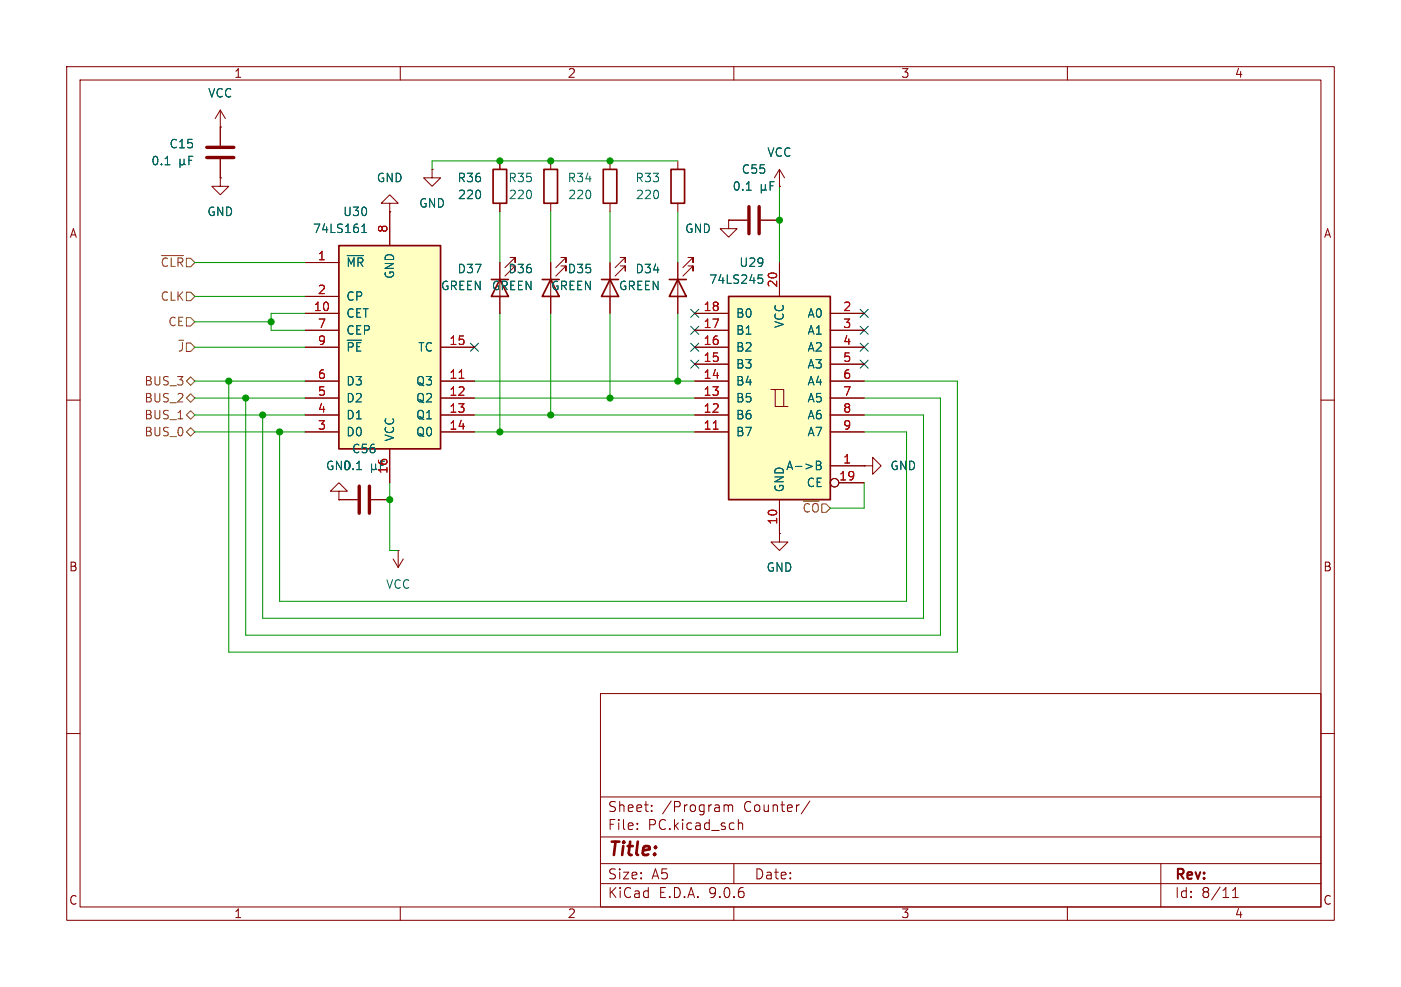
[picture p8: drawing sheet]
<svg xmlns="http://www.w3.org/2000/svg" width="210mm" height="148mm" viewBox="0 0 210 148" stroke-linecap="round" stroke-linejoin="round" font-family="sans-serif">
<g fill="none" stroke="#840000" stroke-width=".15">
<path d="M10 10h190v128h-190zM12 12h186v124h-186zM33 19.1h.1M33 16.5v5.3M33 16.5l.8 1.3M33 16.5l-.7 1.3M60 10v2M110 10v2M160 10v2M33 26.7v1.2h-1.3l1.3 1.3 1.3-1.3h-1.3M33 26.7h.1M33 23.9v2.8"/>
<path d="M64.8 25.4v1.3h-1.3l1.3 1.2 1.2-1.2h-1.2M64.8 25.4h.1M101.6 24.1v1.3M101.6 30.5v1.3M109.2 33v1.3h-1.3l1.3 1.3 1.3-1.3h-1.3M109.2 33h.1M109.2 33h2.8M114 33h2.8M116.8 27.9h.1M116.8 25.4l.8 1.3M116.8 25.4l-.7 1.3M116.8 25.4v2.5"/>
<path d="M10 60h2M129.5 69.9h1.3v1.2l1.3-1.2-1.3-1.3v1.3M129.5 69.9h.1M198 60h2M116.8 80v1.3h-1.2l1.2 1.3 1.3-1.3h-1.3M116.8 80h.1M10 110h2M90 104h108v32h-108zM90 119.5h108M198 110h2M60 136v2M90 132.5h108"/>
<path d="M90 129.5h108M90 125.5h108M95.5 124.2v.2M95.5 123.5v.1M97.7 121.5v.2M97.7 120.8v.1M108.5 120.7v1M108.5 120.8a.37 .37 0 0 1 .7 .1M109.2 120.9l.2-.2 .4 .1v.9M109.2 120.9v.8M110 136v2M110 129.5v3"/>
<path d="M110.7 122.9v1.5M110.7 123.5a.37 .37 0 0 1 .6 .1v.8M121.4 120.1l-1.3 1.9M160 136v2M174 129.5v6.5M184.8 134.6h.8M184.8 133.5l.4-.4v1.5"/>
</g>
<path d="M100.6 25.4h2v5.1h-2z" fill="none" stroke="#840000" stroke-width=".25"/>
<path d="M31 22.1h4.1M31 23.6h4.1M112.3 31v4.1M113.8 31v4.1" fill="none" stroke="#840000" stroke-width=".51"/>
<g fill="none" stroke="#006464" stroke-width=".15">
<path d="M24.7 24.7h.8M27 24.5l.2 .2h.2l.2-.2M27 23.9v1.2M27.6 24.5l.2 .2M27.6 23.9v.6M28.3 24h.4M28.9 23.4h-.6v1.3M111.9 28.5h.7M114.1 28.3l.2 .2h.2l.2-.2M114.1 27.7v1.2M114.7 28.3l.2 .2M114.7 27.7v.6"/>
<path d="M115.4 27.9h.5M116.1 27.2h-.7v1.3"/>
</g>
<path d="M50.8 36.8h15.2v30.5h-15.2z" fill="#ffffc2"/>
<path d="M50.8 36.8h15.2v30.5h-15.2zM81.5 25.4h2.1v5.1h-2.1zM90.4 25.4h2.1v5.1h-2.1z" fill="none" stroke="#840000" stroke-width=".25"/>
<g fill="none" stroke="#840000" stroke-width=".15">
<path d="M45.7 39.4h5.1M58.4 30.5h-1.3l1.3-1.3 1.3 1.3h-1.3v1.3M58.4 31.8h.1M58.4 31.8v5M82.5 24.1v1.3M82.5 30.5v1.3M91.4 24.1v1.3M91.4 30.5v1.3M45.7 59.7h5.1M45.7 57.2h5.1M45.7 52.1h5.1M45.7 49.5h5.1"/>
<path d="M45.7 47h5.1M45.7 44.5h5.1M66 59.7h5.1M66 57.2h5.1M66 52.1h5.1M45.7 64.8h5.1M45.7 62.2h5.1M58.4 67.3v5.1M66 64.8h5.1M66 62.2h5.1"/>
</g>
<path d="M52 38.3h2.5M54.2 34.9h.7M54.2 34l.4-.4v1.3" fill="none" stroke="#006464" stroke-width=".15"/>
<path d="M68.8 56.7h.7" fill="none" stroke="#a90000" stroke-width=".15"/>
<path d="M109.2 44.5h15.3v30.4h-15.3z" fill="#ffffc2"/>
<g fill="none" stroke="#840000" stroke-width=".15">
<path d="M33 19.1h.1M33 19.1v2.7M33 26.7h.1M33 23.9v2.8M45.7 39.4h5.1M58.4 31.8h.1M58.4 31.8v5M64.8 25.4h.1M74.9 24.1v1.3M74.9 30.5v1.3M74.9 39.4v7.6M76.5 38.6h.7v.8v-.8l-1.5 1.5"/>
<path d="M82.5 39.4v7.6M84.1 38.6h.7v.8v-.8l-1.5 1.5M84.1 39.9h.7v.7v-.7l-1.5 1.5M91.4 39.4v7.6M93 38.6h.7v.8v-.8l-1.5 1.5M93 39.9h.7v.7v-.7l-1.5 1.5M101.6 39.4v7.6M103.1 38.6h.8v.8v-.8l-1.5 1.5M103.1 39.9h.8v.7v-.7l-1.5 1.5M109.2 33h.1M109.2 33h2.8M114 33h2.8"/>
<path d="M116.8 27.9h.1M116.8 39.4v5.1M45.7 47h5.1M45.7 49.5h5.1M45.7 52.1h5.1M45.7 57.2h5.1M45.7 59.7h5.1M45.7 44.5h5.1M66 52.1h5.1M66 57.2h5.1M66 59.7h5.1M104.1 47h5.1"/>
<path d="M104.1 49.5h5.1M104.1 52.1h5.1M104.1 54.6h5.1M104.1 57.2h5.1M104.1 59.7h5.1M115.6 58.4h.6v2.6h1.9M116.2 58.4h1.3v2.6M124.5 47h5M124.5 49.5h5M124.5 52.1h5M124.5 54.6h5M124.5 57.2h5"/>
<path d="M124.5 59.7h5M45.7 62.2h5.1M45.7 64.8h5.1M50.8 73.7h-1.3l1.3-1.3 1.3 1.3h-1.3v1.2M50.8 74.9h.1M50.8 74.9h2.8M55.6 74.9h2.8M58.4 67.3v5.1M66 62.2h5.1M66 64.8h5.1M104.1 62.2h5.1M104.1 64.8h5.1"/>
<path d="M116.8 74.9v5.1M124.5 62.2h5M124.5 64.8h5M124.5 69.9h5M125.7 72.4h3.8M129.5 69.9h.1M58.9 83.8l.8 1.3M59.7 82.6h.1M59.7 82.6v2.5M60.5 83.8l-.8 1.3M116.8 80h.1"/>
<circle cx="125.1" cy="72.4" r=".63"/>
</g>
<path d="M73.9 25.4h2v5.1h-2zM74.9 41.9l1.3 2.6h-2.5zM81.3 41.9h2.5M82.5 41.9l1.3 2.6h-2.5zM90.2 41.9h2.5M91.4 41.9l1.3 2.6h-2.5zM100.3 41.9h2.6M101.6 41.9l1.3 2.6h-2.6zM109.2 44.5h15.3v30.4h-15.3z" fill="none" stroke="#840000" stroke-width=".25"/>
<g fill="none" stroke="#006464" stroke-width=".15">
<path d="M24.7 24.7h.8M27 24.5l.2 .2h.2l.2-.2M27 23.9v1.2M27.6 24.5l.2 .2M27.6 23.9v.6M28.3 24h.4M28.9 23.4h-.6v1.3M52 38.3h2.5M54.2 34.9h.7M54.2 34l.4-.4v1.3M111.9 28.5h.7M114.1 28.3l.2 .2h.2l.2-.2"/>
<path d="M114.1 27.7v1.2M114.7 28.3l.2 .2M114.7 27.7v.6M115.4 27.9h.5M116.1 27.2h-.7v1.3M113.7 41.2h.6M113.8 41.7h.3l.2 .2-.1 .5-.4 .1M53.5 70.4h.7M55.7 70.2l.2 .2h.2l.2-.2M55.7 69.6v1.3M56.3 70.2l.1 .2M56.3 69.6v.6"/>
<path d="M122.4 69.2h.4l.2 .1v.2l-.2 .3a.34 .34 0 0 1 .3 .3 .34 .34 0 0 1-.2 .3h-.5zM122.4 69.8h.4"/>
</g>
<path d="M68.8 56.7h.7M106.9 64.4h.7" fill="none" stroke="#a90000" stroke-width=".15"/>
<path d="M53.8 72.9v4.1M55.4 72.9v4.1" fill="none" stroke="#840000" stroke-width=".51"/>
<path d="M24.2 38.3h3.3M26.8 51h.7M27.9 47.6h.7l.6 .7-.6 .6h-.7zM27.9 43.8h.7l.6 .7-.6 .6h-.7zM27.9 59.7l.7-.6 .6 .6-.6 .6zM27.9 57.2l.7-.7 .6 .7-.6 .6zM27.9 64.8l.7-.7 .6 .7-.6 .6zM27.9 62.2l.7-.6 .6 .6-.6 .7z" fill="none" stroke="#725600" stroke-width=".15"/>
<g fill="none" stroke="#009600" stroke-width=".15">
<path d="M29.2 39.4h16.5M74.9 31.8v7.6M82.5 31.8v7.6M91.4 31.8v7.6M101.6 24.1h-36.8v1.3M101.6 31.8v7.6M116.8 27.9v11.5M29.2 59.7h16.5M29.2 57.2h16.5M29.2 52.1h16.5M29.2 44.5h16.5M29.2 48.3h11.4"/>
<path d="M34.3 57.2v40.6h109.2v-40.6h-14M36.8 59.7v35.6h104.2v-35.6h-11.5M45.7 47h-5.1v2.5h5.1M71.1 59.7h33M71.1 57.2h33M74.9 47v17.8M82.5 47v15.2M91.4 47v12.7M101.6 47v10.2M29.2 62.2h16.5M29.2 64.8h16.5M39.4 62.2v30.5h99v-30.5h-8.9"/>
<path d="M41.9 64.8v25.4h94v-25.4h-6.4M58.4 72.4v10.2h1.3M71.1 62.2h33M71.1 64.8h33M129.5 72.4v3.8h-5"/>
</g>
<g fill="none" stroke="#000084" stroke-width=".15">
<path d="M70.5 51.5l1.2 1.2M71.7 51.5l-1.2 1.2M103.5 46.4l1.2 1.2M103.5 48.9l1.2 1.2M103.5 51.5l1.2 1.2M103.5 54l1.2 1.2M104.7 46.4l-1.2 1.2M104.7 48.9l-1.2 1.2M104.7 51.5l-1.2 1.2M104.7 54l-1.2 1.2M128.9 46.4l1.2 1.2M128.9 48.9l1.2 1.2"/>
<path d="M128.9 51.5l1.2 1.2M128.9 54l1.2 1.2M130.1 46.4l-1.2 1.2M130.1 48.9l-1.2 1.2M130.1 51.5l-1.2 1.2M130.1 54l-1.2 1.2"/>
</g>
<g fill="#009600" stroke="#009600" stroke-width=".15">
<circle cx="74.9" cy="64.8" r=".46"/>
<circle cx="91.4" cy="59.7" r=".46"/>
<circle cx="82.5" cy="62.2" r=".46"/>
<circle cx="41.9" cy="64.8" r=".46"/>
<circle cx="58.4" cy="74.9" r=".46"/>
<circle cx="40.6" cy="48.3" r=".46"/>
<circle cx="36.8" cy="59.7" r=".46"/>
<circle cx="39.4" cy="62.2" r=".46"/>
<circle cx="34.3" cy="57.2" r=".46"/>
<circle cx="82.5" cy="24.1" r=".46"/>
<circle cx="74.9" cy="24.1" r=".46"/>
<circle cx="101.6" cy="57.2" r=".46"/>
<circle cx="91.4" cy="24.1" r=".46"/>
<circle cx="116.8" cy="33" r=".46"/>
</g>
<text font-size="2.8" fill="#840000" x="91" y="128.9">Title:</text>
<g font-size="2.1" fill="#840000">
<text x="91" y="124.7">File:</text>
<text x="91" y="122">Sheet:</text>
<text x="97.1" y="124.7">PC.kicad_sch</text>
<text x="99.2" y="122">/Program</text>
<text x="111.5" y="122">Counter/</text>
<text x="91" y="134.9">KiCad</text>
<text x="91" y="132.1">Size:</text>
<text x="97.7" y="132.1">A5</text>
<text x="98.7" y="134.9">E.D.A.</text>
<text x="106.3" y="134.9">9.0.6</text>
<text x="113" y="132.1">Date:</text>
<text x="176" y="132.3">Rev:</text>
<text x="176" y="134.9">Id:</text>
<text x="180.1" y="134.9">8/11</text>
</g>
<g font-size="1.8" fill="#840000">
<text x="35" y="11.9">1</text>
<text x="85" y="11.9">2</text>
<text x="135" y="11.9">3</text>
<text x="185" y="11.9">4</text>
<text x="10.3" y="35.9">A</text>
<text x="198.4" y="35.9">A</text>
<text x="10.3" y="85.9">B</text>
<text x="198.3" y="85.9">B</text>
<text x="10.3" y="135.9">C</text>
<text x="35" y="137.9">1</text>
<text x="85" y="137.9">2</text>
<text x="135" y="137.9">3</text>
<text x="185" y="137.9">4</text>
<text x="198.3" y="135.9">C</text>
</g>
<g font-size="1.8" fill="#006464">
<text x="31.1" y="14.8">VCC</text>
<text x="25.3" y="22.5">C15</text>
<text x="114.9" y="23.7">VCC</text>
<text x="22.6" y="25">0.1</text>
<text x="56.4" y="27.5">GND</text>
<text x="68.5" y="27.5">R36</text>
<text x="76.1" y="27.5">R35</text>
<text x="85" y="27.5">R34</text>
<text x="95.2" y="27.5">R33</text>
<text x="109.7" y="28.8">0.1</text>
<text x="111.1" y="26.3">C55</text>
<text x="31" y="32.6">GND</text>
<text x="46.8" y="35.2">74LS161</text>
<text x="51.3" y="32.6">U30</text>
<text x="62.7" y="31.3">GND</text>
<text x="68.5" y="30.1">220</text>
<text x="76.2" y="30.1">220</text>
<text x="85.1" y="30.1">220</text>
<text x="95.2" y="30.1">220</text>
<text x="102.6" y="35.2">GND</text>
<text x="51.8" y="40.2">~{MR}</text>
<text x="59.3" y="41.9" transform="rotate(-90 59.3 41.9)">GND</text>
<text x="68.5" y="41.2">D37</text>
<text x="76.1" y="41.2">D36</text>
<text x="85" y="41.2">D35</text>
<text x="95.2" y="41.2">D34</text>
<text x="110.7" y="40.2">U29</text>
<text x="51.8" y="47.9">CET</text>
<text x="51.8" y="45.3">CP</text>
<text x="66" y="43.7">GREEN</text>
<text x="73.6" y="43.7">GREEN</text>
<text x="82.5" y="43.7">GREEN</text>
<text x="92.7" y="43.7">GREEN</text>
<text x="106.2" y="42.8">74LS245</text>
<text x="110.2" y="47.9">B0</text>
<text x="120.9" y="47.9">A0</text>
<text x="51.8" y="52.9">~{PE}</text>
<text x="51.8" y="50.4">CEP</text>
<text x="62.6" y="52.9">TC</text>
<text x="110.2" y="50.4">B1</text>
<text x="110.2" y="52.9">B2</text>
<text x="117.7" y="49.3" transform="rotate(-90 117.7 49.3)">VCC</text>
<text x="120.9" y="50.4">A1</text>
<text x="120.9" y="52.9">A2</text>
<text x="51.8" y="58">D3</text>
<text x="62.3" y="58">Q3</text>
<text x="110.2" y="55.5">B3</text>
<text x="110.2" y="58">B4</text>
<text x="120.9" y="55.5">A3</text>
<text x="120.9" y="58">A4</text>
<text x="51.8" y="65.6">D0</text>
<text x="51.8" y="63.1">D1</text>
<text x="51.8" y="60.6">D2</text>
<text x="62.3" y="65.6">Q0</text>
<text x="62.3" y="63.1">Q1</text>
<text x="62.3" y="60.6">Q2</text>
<text x="110.2" y="60.6">B5</text>
<text x="110.2" y="63.1">B6</text>
<text x="110.2" y="65.6">B7</text>
<text x="120.9" y="60.6">A5</text>
<text x="120.9" y="63.1">A6</text>
<text x="120.9" y="65.6">A7</text>
<text x="48.8" y="70.7">GND</text>
<text x="51.3" y="70.7">0.1</text>
<text x="52.7" y="68.2">C56</text>
<text x="59.3" y="66.3" transform="rotate(-90 59.3 66.3)">VCC</text>
<text x="117.7" y="70.7">A-&gt;B</text>
<text x="133.4" y="70.7">GND</text>
<text x="117.7" y="73.9" transform="rotate(-90 117.7 73.9)">GND</text>
<text x="120.8" y="73.3">CE</text>
<text x="57.8" y="88.5">VCC</text>
<text x="114.8" y="86">GND</text>
</g>
<g font-size="1.8" fill="#a90000">
<text x="58.2" y="35" transform="rotate(-90 58.2 35)">8</text>
<text x="47.6" y="39.1">1</text>
<text x="46.9" y="46.7">10</text>
<text x="47.6" y="44.2">2</text>
<text x="105.4" y="46.7">18</text>
<text x="116.6" y="43.2" transform="rotate(-90 116.6 43.2)">20</text>
<text x="126.3" y="46.7">2</text>
<text x="47.6" y="51.8">9</text>
<text x="47.6" y="49.3">7</text>
<text x="67.3" y="51.8">15</text>
<text x="105.4" y="49.3">17</text>
<text x="105.4" y="51.8">16</text>
<text x="126.3" y="49.3">3</text>
<text x="126.3" y="51.8">4</text>
<text x="47.6" y="59.4">5</text>
<text x="47.6" y="56.9">6</text>
<text x="67.3" y="59.4">12</text>
<text x="67.3" y="56.9">11</text>
<text x="105.4" y="54.4">15</text>
<text x="105.4" y="56.9">14</text>
<text x="105.4" y="59.4">13</text>
<text x="126.3" y="54.4">5</text>
<text x="126.3" y="56.9">6</text>
<text x="126.3" y="59.4">7</text>
<text x="47.6" y="64.5">3</text>
<text x="47.6" y="62">4</text>
<text x="67.3" y="64.5">14</text>
<text x="67.3" y="62">13</text>
<text x="105.4" y="62">12</text>
<text x="105.4" y="64.5">11</text>
<text x="126.3" y="62">8</text>
<text x="126.3" y="64.5">9</text>
<text x="58.2" y="71.2" transform="rotate(-90 58.2 71.2)">16</text>
<text x="126.3" y="69.6">1</text>
<text x="125.7" y="72.1">19</text>
<text x="116.6" y="78.8" transform="rotate(-90 116.6 78.8)">10</text>
</g>
<g font-size="1.8" fill="#725600">
<text x="24" y="40.2">~{CLR}</text>
<text x="24" y="45.3">CLK</text>
<text x="25.1" y="49.1">CE</text>
<text x="26.6" y="52.9">~{J}</text>
<text x="21.6" y="58">BUS_3</text>
<text x="21.6" y="65.6">BUS_0</text>
<text x="21.6" y="60.6">BUS_2</text>
<text x="21.6" y="63.1">BUS_1</text>
<text x="120.2" y="77.1">~{CO}</text>
</g>
</svg>
